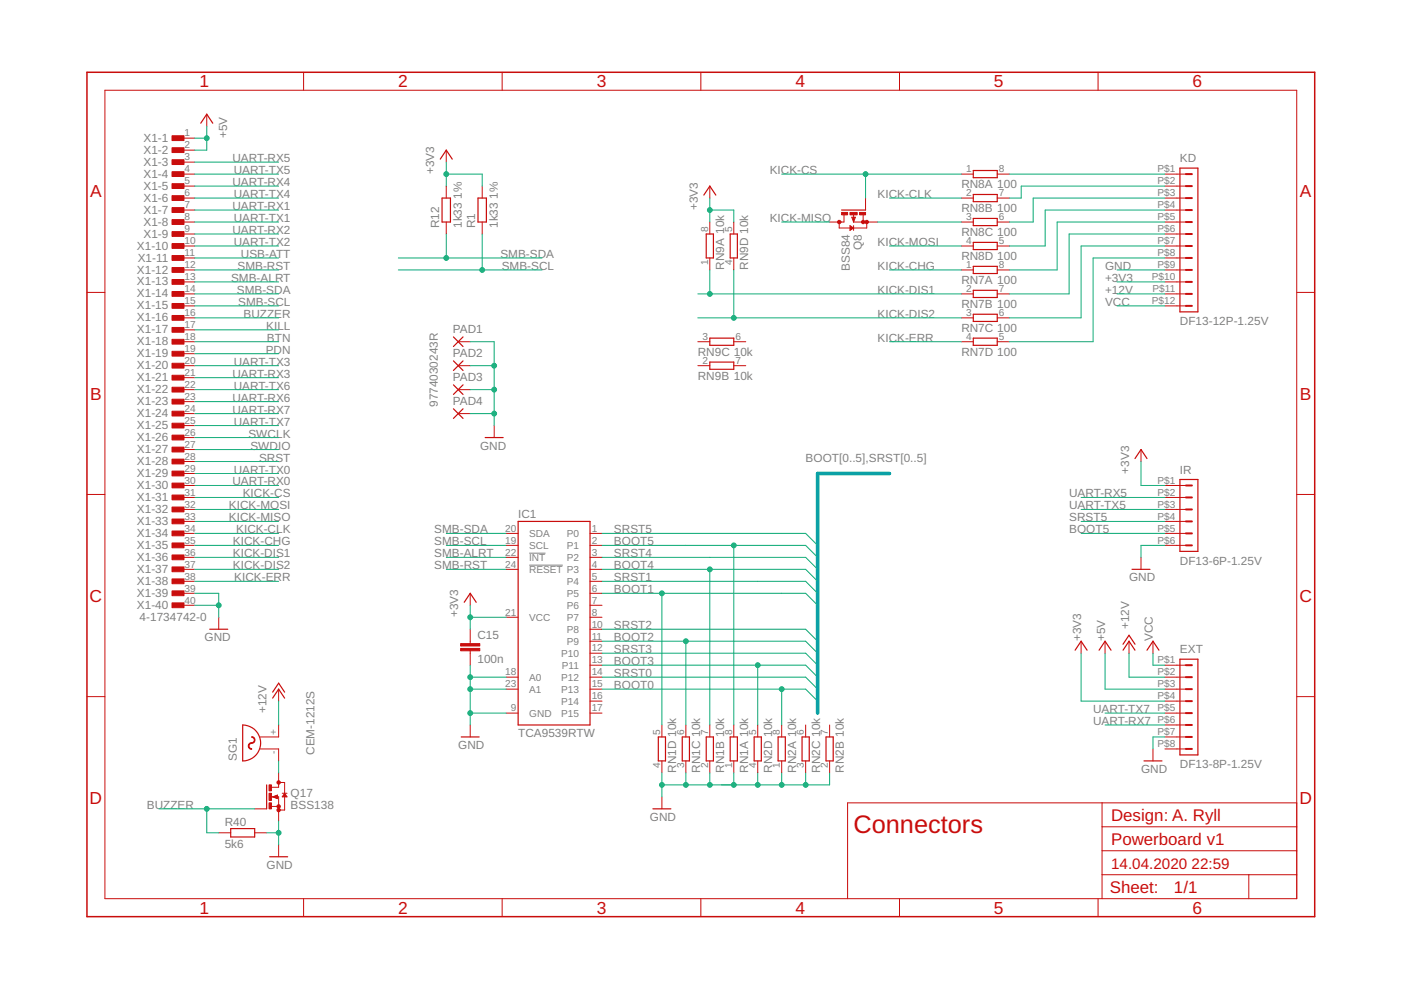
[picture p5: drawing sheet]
<svg xmlns="http://www.w3.org/2000/svg" width="297mm" height="210mm" viewBox="0 0 297 210" stroke-linecap="round" stroke-linejoin="round" font-family="sans-serif">
<path d="M112.2 117.3h3.5M112.2 119.8h7.1" fill="none" stroke="#808080" stroke-width=".21"/>
<g fill="none" stroke="#c90d0c" stroke-width=".25">
<path d="M42.6 26.1l1.2-1.9 1.3 1.9M93.3 33.7l1.3-1.9 1.3 1.9M206.4 36.2h5v1.5h-5zM250.2 35.6h3.8v30.5h-3.8zM93.7 42h1.8v5.1h-1.8zM101.3 42h1.8v5.1h-1.8zM149.2 41.4l1.3-1.9 1.3 1.9M149.7 49.6h1.6v5.1h-1.6zM154.8 49.6h1.5v5.1h-1.5zM178.4 44.5h5.1M180.3 48.1l.4 .2-.4 .3zM181 46.6l.1-.4h-.3l.2 .5"/>
<path d="M206.4 41.2h5v1.6h-5zM206.4 46.3h5v1.5h-5zM206.4 51.4h5v1.5h-5zM206.4 56.5h5v1.5h-5zM96.1 71.4l2.1 2.1M96.1 76.5l2.1 2M98.2 71.4l-2.1 2.1M98.2 76.5l-2.1 2M150.5 71.7h5.1v1.5h-5.1zM150.5 76.8h5.1v1.5h-5.1zM206.4 61.6h5v1.5h-5zM206.4 66.6h5v1.6h-5z"/>
<path d="M206.4 71.7h5v1.5h-5zM96.1 81.6l2.1 2M96.1 86.7l2.1 2M98.2 81.6l-2.1 2M98.2 86.7l-2.1 2M102.9 92.8h3.8M240.6 97.2l1.3-1.9 1.3 1.9M109.9 110.6h15.2v43.1h-15.2zM250.2 101.7h3.8v15.2h-3.8zM44.5 133.4h3.8M98.4 127.7l1.3-1.9 1.3 1.9M227.9 137.9l1.3-1.9 1.3 1.9"/>
<path d="M233 137.9l1.3-1.9 1.3 1.9M238.1 137.9l1.3-1.9 1.2 1.9M238.1 136.6l1.3-1.9 1.2 1.9M240 120.7h3.8M243.2 137.9l1.3-1.9 1.2 1.9M250.2 139.8h3.8v20.3h-3.8zM51.5 153.7a3.8 3.8 0 0 1 3.8 3.8 3.8 3.8 0 0 1-3.8 3.8zM57.8 148l1.3-1.9 1.2 1.9M57.8 146.7l1.3-1.9 1.2 1.9M97.8 156.3h3.8M139.6 156.3h1.5v5h-1.5zM144.7 156.3h1.5v5h-1.5z"/>
<path d="M149.7 156.3h1.6v5h-1.6zM154.8 156.3h1.5v5h-1.5zM159.9 156.3h1.5v5h-1.5zM165 156.3h1.5v5h-1.5zM170.1 156.3h1.5v5h-1.5zM175.1 156.3h1.6v5h-1.6zM48.9 175.7h5.1v1.8h-5.1zM56.5 166.4v5.1M58.1 169l.6 .2v-.5l-.5 .3M60.3 168.4l.3 .4h-.5zM138.4 171.5h3.8M242.5 161.3h3.9"/>
<path d="M57.2 181.7h3.8"/>
</g>
<g fill="none" stroke="#c90d0c" stroke-width=".21">
<path d="M22.2 19.1h252.7v171.4h-252.7zM64.4 15.3v3.8M106.5 15.3v3.8M148.6 15.3v3.8M190.7 15.3v3.8M232.8 15.3v3.8M38.8 36.9h2.5M38.8 39.5h2.5M38.8 29.3h2.5M38.8 31.8h2.5M38.8 34.4h2.5M43.8 24.2v2.6"/>
<path d="M94.6 31.8v2.6M94.6 39.5v2.5M102.2 39.5v2.5M150.5 39.5v2.5M203.8 36.9h2.6M211.4 36.9h2.6M247 36.9h4.4M247 39.5h4.4M38.8 47.1h2.5M38.8 42h2.5M38.8 52.2h2.5M38.8 44.5h2.5"/>
<path d="M38.8 49.6h2.5M38.8 54.7h2.5M38.8 57.2h2.5M38.8 59.8h2.5M94.6 47.1v2.5M102.2 47.1v2.5M150.5 47.1v2.5M150.5 54.7v2.5M155.6 47.1v2.5M155.6 54.7v2.5M177.9 47.1v1.2h5.9v-1.2M178.9 45.6v1.5h-3"/>
<path d="M180.2 47.8l.8 .5-.8 .6zM180.6 46.1h.8l-.4 1zM181 47.1h5.1M181 45.6v1.5M181 47.8v1.1M183 45.6v1.5M183.5 42v2.5M203.8 47.1h2.6M203.8 42h2.6M203.8 52.2h2.6M203.8 57.2h2.6M211.4 47.1h2.6"/>
<path d="M211.4 42h2.6M211.4 52.2h2.6M211.4 57.2h2.6M247 47.1h4.4M247 42h4.4M247 52.2h4.4M247 44.5h4.4M247 49.6h4.4M247 54.7h4.4M247 57.2h4.4M247 59.8h4.4M18.4 62h3.8"/>
<path d="M38.8 62.3h2.5M38.8 64.9h2.5M38.8 67.4h2.5M38.8 72.5h2.5M38.8 77.5h2.5M38.8 69.9h2.5M38.8 75h2.5M97.2 72.5h2.5M97.2 77.5h2.5M148 72.5h2.5M148 77.5h2.5M155.6 72.5h2.5"/>
<path d="M155.6 77.5h2.5M203.8 62.3h2.6M203.8 67.4h2.6M203.8 72.5h2.6M211.4 62.3h2.6M211.4 67.4h2.6M211.4 72.5h2.6M247 62.3h4.4M247 64.9h4.4M274.9 62h3.8M38.8 80.1h2.5M38.8 82.6h2.5"/>
<path d="M38.8 85.2h2.5M38.8 87.7h2.5M38.8 90.2h2.5M38.8 92.8h2.5M38.8 95.3h2.5M38.8 97.9h2.5M97.2 82.6h2.5M97.2 87.7h2.5M104.8 90.2v2.6M241.9 95.3v2.6M18.4 104.8h3.8M38.8 113.1h2.5"/>
<path d="M38.8 115.6h2.5M38.8 118.2h2.5M38.8 102.9h2.5M38.8 105.5h2.5M38.8 108h2.5M38.8 110.6h2.5M38.8 100.4h2.5M107.3 113.1h2.6M107.3 115.6h2.6M107.3 118.2h2.6M125.1 113.1h2.5M125.1 115.6h2.5"/>
<path d="M125.1 118.2h2.5M241.9 118.2v2.5M247 113.1h4.4M247 115.6h4.4M247 102.9h4.4M247 105.5h4.4M247 108h4.4M247 110.6h4.4M274.9 104.8h3.8M38.8 120.7h2.5M38.8 123.3h2.5M38.8 125.8h2.5"/>
<path d="M38.8 128.3h2.5M46.4 130.9v2.5M99.7 125.8v2.5M99.7 133.4v3.1M99.7 138v3M107.3 120.7h2.6M107.3 130.9h2.6M125.1 120.7h2.5M125.1 123.3h2.5M125.1 125.8h2.5M125.1 128.3h2.5M125.1 130.9h2.5"/>
<path d="M125.1 133.4h2.5M125.1 136h2.5M125.1 138.5h2.5M229.2 136v2.5M234.3 136v2.5M239.4 136v2.5M244.5 136v2.5M18.4 147.7h3.8M55.1 158.8h4v2.5M59.1 153.7v2.6h-4M59.1 146.1v2.6M99.7 153.7v2.6"/>
<path d="M107.3 143.6h2.6M107.3 146.1h2.6M107.3 151.2h2.6M125.1 141h2.5M125.1 143.6h2.5M125.1 146.1h2.5M125.1 148.7h2.5M125.1 151.2h2.5M140.3 153.7v2.6M145.4 153.7v2.6M150.5 153.7v2.6M155.6 153.7v2.6"/>
<path d="M160.7 153.7v2.6M165.7 153.7v2.6M170.8 153.7v2.6M175.9 153.7v2.6M244.5 158.8v2.5M247 141h4.4M247 143.6h4.4M247 146.1h4.4M247 148.7h4.4M247 151.2h4.4M247 156.3h4.4M247 158.8h4.4"/>
<path d="M247 153.7h4.4M274.9 147.7h3.8M46.4 176.6h2.5M54 171.5h2.5M54 176.6h2.5M57.6 169h1.5v5M57.6 171h1.5M57.8 169l1-.4v.7zM59.1 163.9v3h-1.5M59.1 179.1v2.6M59.1 165.9h1.2v5.8h-1.2M59.8 168.2h1.1"/>
<path d="M60.3 168.2l.6 .8h-1.1zM140.3 161.3v2.6M140.3 169v2.5M145.4 161.3v2.6M150.5 161.3v2.6M155.6 161.3v2.6M160.7 161.3v2.6M165.7 161.3v2.6M170.8 161.3v2.6M175.9 161.3v2.6M233.7 170.2v20.3M233.7 175.3h41.2"/>
<path d="M274.9 170.2h-95.2v20.3M64.4 190.5v3.9M106.5 190.5v3.9M148.6 190.5v3.9M190.7 190.5v3.9M232.8 190.5v3.9M233.7 185.5h41.2M233.7 180.4h41.2M264.8 185.5v5"/>
</g>
<path d="M18.4 15.3h260.3v179.1h-260.3z" fill="none" stroke="#c90d0c" stroke-width=".32"/>
<g fill="#c90d0c" stroke="#c90d0c" stroke-width=".21">
<path d="M97.7 137.5h4v.5h-4z"/>
<path d="M97.7 136.5h4v.5h-4z"/>
<path d="M57 166.4h.6v1.3h-.6z"/>
<path d="M57 170.2h.6v1.3h-.6z"/>
<path d="M57 168.2h.6v1.5h-.6z"/>
<path d="M178.4 45h1.3v.6h-1.3z"/>
<path d="M182.2 45h1.3v.6h-1.3z"/>
<path d="M180.2 45h1.5v.6h-1.5z"/>
<path d="M36.5 28.8h2.5v1h-2.5z"/>
<path d="M36.5 31.3h2.5v1h-2.5z"/>
<path d="M36.5 33.9h2.5v1h-2.5z"/>
<path d="M36.5 36.4h2.5v1h-2.5z"/>
<path d="M36.5 38.9h2.5v1.1h-2.5z"/>
<path d="M36.5 41.5h2.5v1h-2.5z"/>
<path d="M36.5 44h2.5v1h-2.5z"/>
<path d="M36.5 46.6h2.5v1h-2.5z"/>
<path d="M36.5 49.1h2.5v1h-2.5z"/>
<path d="M36.5 51.6h2.5v1.1h-2.5z"/>
<path d="M36.5 54.2h2.5v1h-2.5z"/>
<path d="M36.5 56.7h2.5v1h-2.5z"/>
<path d="M36.5 59.3h2.5v1h-2.5z"/>
<path d="M36.5 61.8h2.5v1h-2.5z"/>
<path d="M36.5 64.3h2.5v1.1h-2.5z"/>
<path d="M36.5 66.9h2.5v1h-2.5z"/>
<path d="M36.5 69.4h2.5v1h-2.5z"/>
<path d="M36.5 71.9h2.5v1.1h-2.5z"/>
<path d="M36.5 74.5h2.5v1h-2.5z"/>
<path d="M36.5 77h2.5v1h-2.5z"/>
<path d="M36.5 79.6h2.5v1h-2.5z"/>
<path d="M36.5 82.1h2.5v1h-2.5z"/>
<path d="M36.5 84.6h2.5v1.1h-2.5z"/>
<path d="M36.5 87.2h2.5v1h-2.5z"/>
<path d="M36.5 89.7h2.5v1h-2.5z"/>
<path d="M36.5 92.3h2.5v1h-2.5z"/>
<path d="M36.5 94.8h2.5v1h-2.5z"/>
<path d="M36.5 97.3h2.5v1.1h-2.5z"/>
<path d="M36.5 99.9h2.5v1h-2.5z"/>
<path d="M36.5 127.8h2.5v1h-2.5z"/>
<path d="M36.5 102.4h2.5v1h-2.5z"/>
<path d="M36.5 105h2.5v1h-2.5z"/>
<path d="M36.5 107.5h2.5v1h-2.5z"/>
<path d="M36.5 110h2.5v1.1h-2.5z"/>
<path d="M36.5 112.6h2.5v1h-2.5z"/>
<path d="M36.5 115.1h2.5v1h-2.5z"/>
<path d="M36.5 117.7h2.5v1h-2.5z"/>
<path d="M36.5 120.2h2.5v1h-2.5z"/>
<path d="M36.5 122.7h2.5v1.1h-2.5z"/>
<path d="M36.5 125.3h2.5v1h-2.5z"/>
</g>
<g fill="#c90d0c" stroke="#c90d0c" stroke-width=".21">
<path d="M52.9 157.6l.3-.1 .2 .1a.56 .56 0 0 0-.6 .6 .56 .56 0 0 0 .6 .5v.2a.71 .71 0 0 1-.7-.5 .71 .71 0 0 1 .2-.8z" fill-rule="evenodd"/>
<path d="M53.4 156.2a.71 .71 0 0 1 .7 .7 .71 .71 0 0 1-.7 .7v-.1a.56 .56 0 0 0 .5-.6 .56 .56 0 0 0-.5-.6z" fill-rule="evenodd"/>
<circle cx="59.1" cy="171.7" r=".36"/>
<circle cx="59.1" cy="171" r=".36"/>
<circle cx="59.1" cy="165.9" r=".36"/>
<circle cx="183.8" cy="47.1" r=".36"/>
<circle cx="183" cy="47.1" r=".36"/>
<circle cx="177.9" cy="47.1" r=".36"/>
</g>
<g fill="none" stroke="#c90d0c" stroke-width=".42">
<path d="M251.4 36.9h1.3M251.4 39.5h1.3M251.4 42h1.3M251.4 44.5h1.3M251.4 47.1h1.3M251.4 49.6h1.3M251.4 52.2h1.3M251.4 54.7h1.3M251.4 57.2h1.3M251.4 59.8h1.3M251.4 62.3h1.3M251.4 64.9h1.3"/>
<path d="M251.4 102.9h1.3M251.4 105.5h1.3M251.4 108h1.3M251.4 110.6h1.3M251.4 113.1h1.3M251.4 115.6h1.3M251.4 141h1.3M251.4 143.6h1.3M251.4 146.1h1.3M251.4 148.7h1.3M251.4 151.2h1.3M251.4 153.7h1.3"/>
<path d="M251.4 156.3h1.3M251.4 158.8h1.3"/>
</g>
<path d="M188.6 100.4h-15.2v50.8" fill="none" stroke="#0696d7" stroke-width=".76"/>
<g fill="none" stroke="#0dab76" stroke-width=".21">
<path d="M41.3 36.9h17.8M41.3 29.3h2.5M41.3 39.5h17.8M41.3 34.4h17.8M43.8 26.8v5h-2.5M94.6 36.9h7.6v2.6M94.6 34.4v5.1M165.7 36.9h38.1M183.5 36.9v5.1M214 36.9h33M247 39.5h-30.5v2.5h-2.5M41.3 57.2h17.8"/>
<path d="M41.3 54.7h17.8M41.3 42h17.8M41.3 52.2h17.8M41.3 47.1h17.8M41.3 44.5h17.8M41.3 59.8h17.8M41.3 49.6h17.8M84.5 57.2h30.4M84.5 54.7h30.4M94.6 49.6v5.1M102.2 49.6v7.6M150.5 44.5h5.1v2.6"/>
<path d="M150.5 42v5.1M150.5 57.2v5.1M155.6 57.2v10.2M165.7 47.1h10.2M186.1 47.1h17.7M188.6 57.2h15.2M188.6 42h15.2M188.6 52.2h15.2M236.8 57.2h10.2M236.8 59.8h10.2M247 47.1h-22.9v10.1h-10.1M247 54.7h-15.2v17.8h-17.8"/>
<path d="M247 49.6h-20.3v12.7h-12.7M247 42h-27.9v5.1h-5.1M247 44.5h-25.4v7.7h-7.6M247 52.2h-17.8v15.2h-15.2M41.3 72.5h17.8M41.3 77.5h17.8M41.3 64.9h17.8M41.3 62.3h17.8M41.3 67.4h17.8M41.3 69.9h17.8M41.3 75h17.8M99.7 72.5h5.1v17.7"/>
<path d="M99.7 77.5h5.1M148 62.3h55.8M148 67.4h55.8M188.6 72.5h15.2M236.8 64.9h10.2M236.8 62.3h10.2M41.3 82.6h17.8M41.3 87.7h17.8M41.3 90.2h17.8M41.3 95.3h17.8M41.3 92.8h17.8M41.3 80.1h17.8"/>
<path d="M41.3 85.2h17.8M41.3 97.9h17.8M99.7 82.6h5.1M99.7 87.7h5.1M241.9 97.9v5h5.1M41.3 115.6h17.8M41.3 113.1h17.8M41.3 105.5h17.8M41.3 108h17.8M41.3 118.2h17.8M41.3 110.6h17.8M41.3 102.9h17.8"/>
<path d="M41.3 100.4h17.8M94.6 115.6h12.7M94.6 113.1h12.7M94.6 118.2h12.7M127.6 115.6h43.2l2.6 2.6M127.6 113.1h43.2l2.6 2.5M127.6 118.2h43.2l2.6 2.5M155.6 115.6v38.1M229.2 113.1h17.8M229.2 105.5h17.8M229.2 108h17.8M229.2 110.6h17.8"/>
<path d="M247 115.6h-5.1v2.6M41.3 128.3h5.1M41.3 125.8h5.1v5.1M41.3 120.7h17.8M41.3 123.3h17.8M94.6 120.7h12.7M99.7 128.3v5.1M99.7 130.9h7.6M127.6 125.8h43.2l2.6 2.5M127.6 120.7h43.2l2.6 2.6M127.6 123.3h43.2l2.6 2.5M127.6 136h43.2l2.6 2.5"/>
<path d="M127.6 138.5h43.2l2.6 2.5M127.6 133.4h43.2l2.6 2.6M140.3 125.8v27.9M145.4 136v17.7M150.5 120.7v33M229.2 138.5v10.2h17.8M234.3 138.5v7.6h12.7M239.4 138.5v5.1h7.6M244.5 138.5v2.5h2.5M59.1 148.7v5M99.7 151.2h7.6M99.7 141v12.7"/>
<path d="M99.7 146.1h7.6M99.7 143.6h7.6M127.6 146.1h43.2l2.6 2.6M127.6 143.6h43.2l2.6 2.5M127.6 141h43.2l2.6 2.6M160.7 141v12.7M165.7 146.1v7.6M234.3 151.2h12.7M234.3 153.7h12.7M247 156.3h-2.5v2.5M33.7 171.5h20.3M43.8 171.5v5.1h2.6"/>
<path d="M56.5 176.6h2.6M59.1 161.3v2.6M59.1 174v5.1M140.3 163.9v5.1M145.4 163.9v2.5M150.5 163.9v2.5M155.6 163.9v2.5M160.7 163.9v2.5M165.7 163.9v2.5M170.8 163.9v2.5M175.9 163.9v2.5h-35.6"/>
</g>
<g fill="#0dab76" stroke="#0dab76" stroke-width=".21">
<circle cx="46.4" cy="128.3" r=".51"/>
<circle cx="99.7" cy="143.6" r=".51"/>
<circle cx="99.7" cy="146.1" r=".51"/>
<circle cx="99.7" cy="151.2" r=".51"/>
<circle cx="59.1" cy="176.6" r=".51"/>
<circle cx="140.3" cy="166.4" r=".51"/>
<circle cx="145.4" cy="166.4" r=".51"/>
<circle cx="150.5" cy="166.4" r=".51"/>
<circle cx="155.6" cy="166.4" r=".51"/>
<circle cx="160.7" cy="166.4" r=".51"/>
<circle cx="165.7" cy="166.4" r=".51"/>
<circle cx="170.8" cy="166.4" r=".51"/>
<circle cx="104.8" cy="77.5" r=".51"/>
<circle cx="104.8" cy="82.6" r=".51"/>
<circle cx="104.8" cy="87.7" r=".51"/>
<circle cx="102.2" cy="57.2" r=".51"/>
<circle cx="94.6" cy="54.7" r=".51"/>
<circle cx="183.5" cy="36.9" r=".51"/>
<circle cx="150.5" cy="62.3" r=".51"/>
<circle cx="155.6" cy="67.4" r=".51"/>
<circle cx="43.8" cy="171.5" r=".51"/>
<circle cx="43.8" cy="29.3" r=".51"/>
<circle cx="99.7" cy="130.9" r=".51"/>
<circle cx="150.5" cy="44.5" r=".51"/>
<circle cx="94.6" cy="36.9" r=".51"/>
<circle cx="165.7" cy="146.1" r=".51"/>
<circle cx="140.3" cy="125.8" r=".51"/>
<circle cx="145.4" cy="136" r=".51"/>
<circle cx="160.7" cy="141" r=".51"/>
<circle cx="155.6" cy="115.6" r=".51"/>
<circle cx="150.5" cy="120.7" r=".51"/>
</g>
<text font-size="5.4" fill="#c90d0c" x="181" y="176.6">Connectors</text>
<g font-size="3.7" fill="#c90d0c">
<text x="42.3" y="18.5">1</text>
<text x="84.4" y="18.5">2</text>
<text x="126.5" y="18.5">3</text>
<text x="168.6" y="18.5">4</text>
<text x="210.7" y="18.5">5</text>
<text x="252.9" y="18.5">6</text>
<text x="19.1" y="41.9">A</text>
<text x="275.6" y="41.9">A</text>
<text x="19.1" y="84.7">B</text>
<text x="275.6" y="84.7">B</text>
<text x="19" y="127.6">C</text>
<text x="275.5" y="127.6">C</text>
<text x="19" y="170.4">D</text>
<text x="275.5" y="170.4">D</text>
<text x="42.3" y="193.7">1</text>
<text x="84.4" y="193.7">2</text>
<text x="126.5" y="193.7">3</text>
<text x="168.6" y="193.7">4</text>
<text x="210.7" y="193.7">5</text>
<text x="252.9" y="193.7">6</text>
</g>
<g font-size="3.6" fill="#c90d0c">
<text x="235.6" y="174">Design: A. Ryll</text>
<text x="235.6" y="179.1">Powerboard v1</text>
<text x="235.3" y="189.4">Sheet:</text>
<text x="248.9" y="189.3">1/1</text>
</g>
<g font-size="3.2" fill="#c90d0c">
<text x="235.6" y="184.2">14.04.2020</text>
<text x="252.6" y="184.2">22:59</text>
</g>
<g font-size="2.5" fill="#808080">
<text x="48.1" y="29.3" transform="rotate(-90 48.1 29.3)">+5V</text>
<text x="30.4" y="30.1">X1-1</text>
<text x="30.4" y="32.6">X1-2</text>
<text x="30.4" y="35.1">X1-3</text>
<text x="49.3" y="34.4">UART-RX5</text>
<text x="250.2" y="34.4">KD</text>
<text x="30.4" y="37.7">X1-4</text>
<text x="30.4" y="40.2">X1-5</text>
<text x="49.3" y="39.5">UART-RX4</text>
<text x="49.5" y="42">UART-TX4</text>
<text x="49.5" y="36.9">UART-TX5</text>
<text x="92.1" y="36.9" transform="rotate(-90 92.1 36.9)">+3V3</text>
<text x="163.2" y="36.9">KICK-CS</text>
<text x="186" y="42">KICK-CLK</text>
<text x="203.8" y="40">RN8A 100</text>
<text x="30.4" y="42.8">X1-6</text>
<text x="30.4" y="45.3">X1-7</text>
<text x="30.4" y="47.8">X1-8</text>
<text x="49.3" y="44.5">UART-RX1</text>
<text x="49.5" y="47.1">UART-TX1</text>
<text x="97.9" y="42.2" transform="rotate(-90 97.9 42.2)">1%</text>
<text x="105.5" y="42.2" transform="rotate(-90 105.5 42.2)">1%</text>
<text x="148" y="44.5" transform="rotate(-90 148 44.5)">+3V3</text>
<text x="163.2" y="47.1">KICK-MISO</text>
<text x="203.8" y="45">RN8B 100</text>
<text x="29" y="52.9">X1-10</text>
<text x="30.4" y="50.4">X1-9</text>
<text x="49.3" y="49.6">UART-RX2</text>
<text x="49.5" y="52.1">UART-TX2</text>
<text x="93.1" y="48.3" transform="rotate(-90 93.1 48.3)">R12</text>
<text x="97.9" y="48.3" transform="rotate(-90 97.9 48.3)">1k33</text>
<text x="100.7" y="48.3" transform="rotate(-90 100.7 48.3)">R1</text>
<text x="105.5" y="48.3" transform="rotate(-90 105.5 48.3)">1k33</text>
<text x="182.7" y="53" transform="rotate(-90 182.7 53)">Q8</text>
<text x="186" y="52.1">KICK-MOSI</text>
<text x="203.8" y="50.1">RN8C 100</text>
<text x="29" y="58">X1-12</text>
<text x="29.2" y="55.4">X1-11</text>
<text x="49" y="59.8">SMB-ALRT</text>
<text x="50.3" y="57.2">SMB-RST</text>
<text x="51.1" y="54.7">USB-ATT</text>
<text x="106.1" y="54.7">SMB-SDA</text>
<text x="106.4" y="57.2">SMB-SCL</text>
<text x="153.5" y="57.2" transform="rotate(-90 153.5 57.2)">RN9A 10k</text>
<text x="158.6" y="57.2" transform="rotate(-90 158.6 57.2)">RN9D 10k</text>
<text x="180.2" y="57.4" transform="rotate(-90 180.2 57.4)">BSS84</text>
<text x="186" y="57.2">KICK-CHG</text>
<text x="203.8" y="55.2">RN8D 100</text>
<text x="234.3" y="57.2">GND</text>
<text x="234.3" y="59.8">+3V3</text>
<text x="29" y="60.5">X1-13</text>
<text x="29" y="63.1">X1-14</text>
<text x="29" y="65.6">X1-15</text>
<text x="50.2" y="62.3">SMB-SDA</text>
<text x="50.5" y="64.8">SMB-SCL</text>
<text x="186" y="62.3">KICK-DIS1</text>
<text x="203.8" y="60.3">RN7A 100</text>
<text x="203.8" y="65.4">RN7B 100</text>
<text x="234.3" y="62.3">+12V</text>
<text x="234.3" y="64.8">VCC</text>
<text x="29" y="68.1">X1-16</text>
<text x="29" y="70.7">X1-17</text>
<text x="51.6" y="67.4">BUZZER</text>
<text x="56.4" y="69.9">KILL</text>
<text x="96" y="70.6">PAD1</text>
<text x="186" y="67.4">KICK-DIS2</text>
<text x="203.8" y="70.4">RN7C 100</text>
<text x="250.2" y="69">DF13-12P-1.25V</text>
<text x="29" y="73.2">X1-18</text>
<text x="29" y="75.8">X1-19</text>
<text x="49.5" y="77.5">UART-TX3</text>
<text x="56.3" y="75">PDN</text>
<text x="56.6" y="72.5">BTN</text>
<text x="96" y="75.7">PAD2</text>
<text x="148" y="75.5">RN9C 10k</text>
<text x="186" y="72.5">KICK-ERR</text>
<text x="203.8" y="75.5">RN7D 100</text>
<text x="29" y="78.3">X1-20</text>
<text x="29" y="80.8">X1-21</text>
<text x="29" y="83.4">X1-22</text>
<text x="49.3" y="80.1">UART-RX3</text>
<text x="49.5" y="82.6">UART-TX6</text>
<text x="96" y="80.8">PAD3</text>
<text x="148" y="80.6">RN9B 10k</text>
<text x="29" y="85.9">X1-23</text>
<text x="29" y="88.5">X1-24</text>
<text x="49.3" y="87.7">UART-RX7</text>
<text x="49.3" y="85.2">UART-RX6</text>
<text x="92.8" y="86.3" transform="rotate(-90 92.8 86.3)">9774030243R</text>
<text x="96" y="85.8">PAD4</text>
<text x="29" y="91">X1-25</text>
<text x="29" y="93.5">X1-26</text>
<text x="49.5" y="90.2">UART-TX7</text>
<text x="52.7" y="92.8">SWCLK</text>
<text x="53.1" y="95.3">SWDIO</text>
<text x="101.8" y="95.3">GND</text>
<text x="29" y="96.1">X1-27</text>
<text x="29" y="98.6">X1-28</text>
<text x="29" y="101.2">X1-29</text>
<text x="49.5" y="100.4">UART-TX0</text>
<text x="54.9" y="97.9">SRST</text>
<text x="170.8" y="97.9">BOOT[0..5],SRST[0..5]</text>
<text x="239.4" y="100.4" transform="rotate(-90 239.4 100.4)">+3V3</text>
<text x="250.2" y="100.4">IR</text>
<text x="29" y="103.7">X1-30</text>
<text x="29" y="106.2">X1-31</text>
<text x="49.3" y="102.9">UART-RX0</text>
<text x="51.5" y="105.5">KICK-CS</text>
<text x="226.7" y="105.5">UART-RX5</text>
<text x="29" y="108.8">X1-32</text>
<text x="29" y="111.3">X1-33</text>
<text x="29" y="113.9">X1-34</text>
<text x="48.5" y="108">KICK-MOSI</text>
<text x="48.5" y="110.6">KICK-MISO</text>
<text x="50.1" y="113.1">KICK-CLK</text>
<text x="92.1" y="113.1">SMB-SDA</text>
<text x="109.9" y="109.8">IC1</text>
<text x="130.2" y="113.1">SRST5</text>
<text x="226.7" y="113.1">BOOT5</text>
<text x="226.7" y="110.6">SRST5</text>
<text x="226.7" y="108">UART-TX5</text>
<text x="29" y="116.4">X1-35</text>
<text x="29" y="118.9">X1-36</text>
<text x="49.4" y="118.2">KICK-DIS1</text>
<text x="49.4" y="115.6">KICK-CHG</text>
<text x="92.1" y="115.6">SMB-SCL</text>
<text x="92.1" y="118.2">SMB-ALRT</text>
<text x="130.2" y="115.6">BOOT5</text>
<text x="130.2" y="118.2">SRST4</text>
<text x="250.2" y="119.8">DF13-6P-1.25V</text>
<text x="29" y="121.5">X1-37</text>
<text x="29" y="124">X1-38</text>
<text x="49.4" y="120.7">KICK-DIS2</text>
<text x="49.7" y="123.3">KICK-ERR</text>
<text x="92.1" y="120.7">SMB-RST</text>
<text x="130.2" y="125.8">BOOT1</text>
<text x="130.2" y="123.3">SRST1</text>
<text x="130.2" y="120.7">BOOT4</text>
<text x="239.4" y="123.3">GND</text>
<text x="29" y="129.1">X1-40</text>
<text x="29" y="126.6">X1-39</text>
<text x="29.6" y="131.6">4-1734742-0</text>
<text x="97.2" y="130.9" transform="rotate(-90 97.2 130.9)">+3V3</text>
<text x="43.4" y="135.9">GND</text>
<text x="101.2" y="135.6">C15</text>
<text x="130.2" y="135.9">BOOT2</text>
<text x="130.2" y="133.4">SRST2</text>
<text x="229.2" y="135.9" transform="rotate(-90 229.2 135.9)">+3V3</text>
<text x="234.3" y="135.9" transform="rotate(-90 234.3 135.9)">+5V</text>
<text x="239.4" y="133.4" transform="rotate(-90 239.4 133.4)">+12V</text>
<text x="244.5" y="135.9" transform="rotate(-90 244.5 135.9)">VCC</text>
<text x="101.2" y="140.6">100n</text>
<text x="130.2" y="141">BOOT3</text>
<text x="130.2" y="143.6">SRST0</text>
<text x="130.2" y="138.5">SRST3</text>
<text x="250.2" y="138.5">EXT</text>
<text x="130.2" y="146.1">BOOT0</text>
<text x="56.5" y="151.2" transform="rotate(-90 56.5 151.2)">+12V</text>
<text x="231.8" y="153.7">UART-RX7</text>
<text x="231.8" y="151.2">UART-TX7</text>
<text x="50.2" y="161.3" transform="rotate(-90 50.2 161.3)">SG1</text>
<text x="66.7" y="160.1" transform="rotate(-90 66.7 160.1)">CEM-1212S</text>
<text x="97.2" y="158.8">GND</text>
<text x="109.9" y="156.3">TCA9539RTW</text>
<text x="143.4" y="163.9" transform="rotate(-90 143.4 163.9)">RN1D 10k</text>
<text x="148.5" y="163.9" transform="rotate(-90 148.5 163.9)">RN1C 10k</text>
<text x="153.5" y="163.9" transform="rotate(-90 153.5 163.9)">RN1B 10k</text>
<text x="158.6" y="163.9" transform="rotate(-90 158.6 163.9)">RN1A 10k</text>
<text x="163.7" y="163.9" transform="rotate(-90 163.7 163.9)">RN2D 10k</text>
<text x="168.8" y="163.9" transform="rotate(-90 168.8 163.9)">RN2A 10k</text>
<text x="173.9" y="163.9" transform="rotate(-90 173.9 163.9)">RN2C 10k</text>
<text x="178.9" y="163.9" transform="rotate(-90 178.9 163.9)">RN2B 10k</text>
<text x="241.9" y="163.9">GND</text>
<text x="250.2" y="162.9">DF13-8P-1.25V</text>
<text x="31.1" y="171.5">BUZZER</text>
<text x="61.6" y="171.5">BSS138</text>
<text x="61.6" y="169">Q17</text>
<text x="47.6" y="179.9">5k6</text>
<text x="47.6" y="175.1">R40</text>
<text x="137.8" y="174">GND</text>
<text x="56.5" y="184.2">GND</text>
</g>
<g font-size="2.1" fill="#808080">
<text x="39.1" y="28.9">1</text>
<text x="39.1" y="31.5">2</text>
<text x="39.1" y="34">3</text>
<text x="39.1" y="36.6">4</text>
<text x="39.1" y="39.1">5</text>
<text x="39.1" y="41.6">6</text>
<text x="204.8" y="36.6">1</text>
<text x="204.8" y="41.6">2</text>
<text x="211.8" y="36.6">8</text>
<text x="211.8" y="41.6">7</text>
<text x="245.4" y="36.6">P$1</text>
<text x="245.4" y="39.1">P$2</text>
<text x="245.4" y="41.6">P$3</text>
<text x="39.1" y="44.2">7</text>
<text x="39.1" y="46.7">8</text>
<text x="204.8" y="46.7">3</text>
<text x="211.8" y="46.7">6</text>
<text x="245.4" y="44.2">P$4</text>
<text x="245.4" y="46.7">P$5</text>
<text x="39.1" y="49.3">9</text>
<text x="39.1" y="51.8">10</text>
<text x="150.1" y="49.3" transform="rotate(-90 150.1 49.3)">8</text>
<text x="155.2" y="49.3" transform="rotate(-90 155.2 49.3)">5</text>
<text x="204.8" y="51.8">4</text>
<text x="211.8" y="51.8">5</text>
<text x="245.4" y="49.3">P$6</text>
<text x="245.4" y="51.8">P$7</text>
<text x="39.1" y="54.3">11</text>
<text x="39.1" y="56.9">12</text>
<text x="39.1" y="59.4">13</text>
<text x="150.1" y="56.2" transform="rotate(-90 150.1 56.2)">1</text>
<text x="155.2" y="56.2" transform="rotate(-90 155.2 56.2)">4</text>
<text x="204.8" y="56.9">1</text>
<text x="211.8" y="56.9">8</text>
<text x="244.2" y="59.4">P$10</text>
<text x="245.4" y="54.3">P$8</text>
<text x="245.4" y="56.9">P$9</text>
<text x="39.1" y="62">14</text>
<text x="39.1" y="64.5">15</text>
<text x="204.8" y="62">2</text>
<text x="211.8" y="62">7</text>
<text x="244.2" y="64.5">P$12</text>
<text x="244.4" y="62">P$11</text>
<text x="39.1" y="67">16</text>
<text x="39.1" y="69.6">17</text>
<text x="204.8" y="67">3</text>
<text x="211.8" y="67">6</text>
<text x="39.1" y="72.1">18</text>
<text x="39.1" y="74.6">19</text>
<text x="39.1" y="77.2">20</text>
<text x="149" y="72.1">3</text>
<text x="149" y="77.2">2</text>
<text x="155.9" y="72.1">6</text>
<text x="155.9" y="77.2">7</text>
<text x="204.8" y="72.1">4</text>
<text x="211.8" y="72.1">5</text>
<text x="39.1" y="79.7">21</text>
<text x="39.1" y="82.3">22</text>
<text x="39.1" y="84.8">23</text>
<text x="39.1" y="87.3">24</text>
<text x="39.1" y="89.9">25</text>
<text x="39.1" y="92.4">26</text>
<text x="39.1" y="95">27</text>
<text x="39.1" y="97.5">28</text>
<text x="39.1" y="100">29</text>
<text x="39.1" y="102.6">30</text>
<text x="39.1" y="105.1">31</text>
<text x="39.1" y="107.7">32</text>
<text x="245.4" y="102.6">P$1</text>
<text x="245.4" y="105.1">P$2</text>
<text x="245.4" y="107.7">P$3</text>
<text x="39.1" y="110.2">33</text>
<text x="39.1" y="112.7">34</text>
<text x="107.1" y="112.7">20</text>
<text x="112.2" y="113.9">SDA</text>
<text x="120.2" y="113.9">P0</text>
<text x="125.5" y="112.7">1</text>
<text x="245.4" y="110.2">P$4</text>
<text x="245.4" y="112.7">P$5</text>
<text x="39.1" y="115.3">35</text>
<text x="39.1" y="117.8">36</text>
<text x="107.1" y="115.3">19</text>
<text x="107.1" y="117.8">22</text>
<text x="112.2" y="116.4">SCL</text>
<text x="112.2" y="118.9">INT</text>
<text x="120.2" y="116.4">P1</text>
<text x="120.2" y="118.9">P2</text>
<text x="125.5" y="115.3">2</text>
<text x="125.5" y="117.8">3</text>
<text x="245.4" y="115.3">P$6</text>
<text x="39.1" y="120.4">37</text>
<text x="39.1" y="122.9">38</text>
<text x="39.1" y="125.4">39</text>
<text x="107.1" y="120.4">24</text>
<text x="112.2" y="121.5">RESET P3</text>
<text x="120.2" y="124">P4</text>
<text x="125.5" y="120.4">4</text>
<text x="125.5" y="122.9">5</text>
<text x="125.5" y="125.4">6</text>
<text x="39.1" y="128">40</text>
<text x="107.1" y="130.5">21</text>
<text x="112.2" y="131.6">VCC</text>
<text x="120.2" y="126.6">P5</text>
<text x="120.2" y="129.1">P6</text>
<text x="120.2" y="131.6">P7</text>
<text x="125.5" y="128">7</text>
<text x="125.5" y="130.5">8</text>
<text x="120.2" y="134.2">P8</text>
<text x="120.2" y="136.7">P9</text>
<text x="125.5" y="133.1">10</text>
<text x="125.5" y="135.6">11</text>
<text x="107.1" y="143.2">18</text>
<text x="119" y="139.2">P10</text>
<text x="119.1" y="141.8">P11</text>
<text x="125.5" y="138.1">12</text>
<text x="125.5" y="140.7">13</text>
<text x="125.5" y="143.2">14</text>
<text x="245.4" y="140.7">P$1</text>
<text x="245.4" y="143.2">P$2</text>
<text x="107.1" y="145.7">23</text>
<text x="112.2" y="144.3">A0</text>
<text x="112.2" y="146.9">A1</text>
<text x="119" y="144.3">P12</text>
<text x="119" y="146.9">P13</text>
<text x="119" y="149.4">P14</text>
<text x="125.5" y="145.7">15</text>
<text x="125.5" y="148.3">16</text>
<text x="245.4" y="145.7">P$3</text>
<text x="245.4" y="148.3">P$4</text>
<text x="58.7" y="155.9" transform="rotate(-90 58.7 155.9)">+</text>
<text x="108.3" y="150.8">9</text>
<text x="112.2" y="151.9">GND</text>
<text x="119" y="151.9">P15</text>
<text x="125.5" y="150.8">17</text>
<text x="140" y="155.9" transform="rotate(-90 140 155.9)">5</text>
<text x="145.1" y="155.9" transform="rotate(-90 145.1 155.9)">6</text>
<text x="150.1" y="155.9" transform="rotate(-90 150.1 155.9)">7</text>
<text x="155.2" y="155.9" transform="rotate(-90 155.2 155.9)">8</text>
<text x="160.3" y="155.9" transform="rotate(-90 160.3 155.9)">5</text>
<text x="165.4" y="155.9" transform="rotate(-90 165.4 155.9)">8</text>
<text x="170.5" y="155.9" transform="rotate(-90 170.5 155.9)">6</text>
<text x="175.5" y="155.9" transform="rotate(-90 175.5 155.9)">7</text>
<text x="245.4" y="150.8">P$5</text>
<text x="245.4" y="153.4">P$6</text>
<text x="245.4" y="155.9">P$7</text>
<text x="58.7" y="159.9" transform="rotate(-90 58.7 159.9)">-</text>
<text x="245.4" y="158.4">P$8</text>
<text x="140" y="162.9" transform="rotate(-90 140 162.9)">4</text>
<text x="145.1" y="162.9" transform="rotate(-90 145.1 162.9)">3</text>
<text x="150.1" y="162.9" transform="rotate(-90 150.1 162.9)">2</text>
<text x="155.2" y="162.9" transform="rotate(-90 155.2 162.9)">1</text>
<text x="160.3" y="162.9" transform="rotate(-90 160.3 162.9)">4</text>
<text x="165.4" y="162.9" transform="rotate(-90 165.4 162.9)">1</text>
<text x="170.5" y="162.9" transform="rotate(-90 170.5 162.9)">3</text>
<text x="175.5" y="162.9" transform="rotate(-90 175.5 162.9)">2</text>
</g>
</svg>
